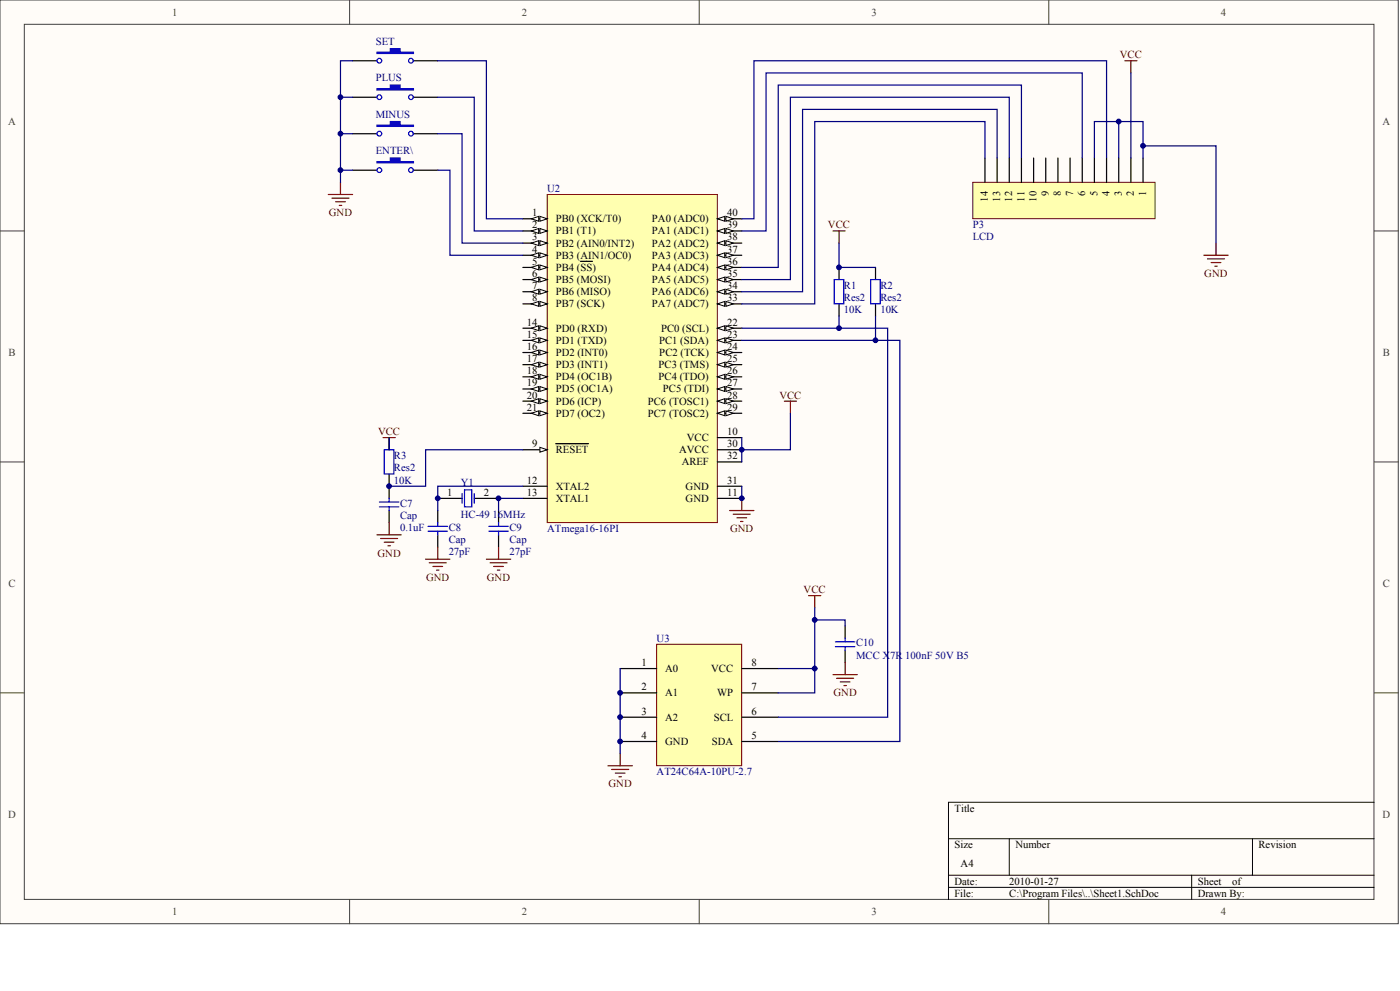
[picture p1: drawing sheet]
<svg xmlns="http://www.w3.org/2000/svg" width="840mm" height="594mm" viewBox="0 0 840 594" stroke-linecap="round" stroke-linejoin="round" font-family="sans-serif">
<g fill="#fffcf8" stroke="#404040" stroke-width=".6">
<path d="M0 0h839v554h-839z"/>
<path d="M15 15h809v524h-809z"/>
</g>
<path d="M210 0v15M419 0v15M629 0v15M0 138h15M824 138h15M0 277h15M824 277h15M0 415h15M824 415h15M210 539v15M419 539v15M629 539v15" fill="none" stroke="#404040" stroke-width=".6"/>
<path d="M824 481h-255v58M569 503h255M605 503v22M751 503v22M569 525h255M569 532h255M715 525v14" fill="none" stroke="#000" stroke-width=".6"/>
<path d="M328 117h102v196h-102z" fill="#ffffb0" stroke="#800000" stroke-width=".6"/>
<path d="M314 131h14" fill="none" stroke="#000" stroke-width=".73"/>
<g fill="#fffcf8" stroke="#000" stroke-width=".6">
<path d="M324 130l4 1-4 2z"/>
<path d="M319 131l4-1v3z"/>
</g>
<path d="M314 138h14" fill="none" stroke="#000" stroke-width=".73"/>
<g fill="#fffcf8" stroke="#000" stroke-width=".6">
<path d="M324 137l4 1-4 2z"/>
<path d="M319 138l4-1v3z"/>
</g>
<path d="M314 146h14" fill="none" stroke="#000" stroke-width=".73"/>
<g fill="#fffcf8" stroke="#000" stroke-width=".6">
<path d="M324 144l4 2-4 1z"/>
<path d="M319 146l4-2v3z"/>
</g>
<path d="M314 153h14" fill="none" stroke="#000" stroke-width=".73"/>
<g fill="#fffcf8" stroke="#000" stroke-width=".6">
<path d="M324 152l4 1-4 1z"/>
<path d="M319 153l4-1v2z"/>
</g>
<path d="M314 160h14" fill="none" stroke="#000" stroke-width=".73"/>
<g fill="#fffcf8" stroke="#000" stroke-width=".6">
<path d="M324 159l4 1-4 2z"/>
<path d="M319 160l4-1v3z"/>
</g>
<path d="M348 157h7M314 168h14" fill="none" stroke="#000" stroke-width=".73"/>
<g fill="#fffcf8" stroke="#000" stroke-width=".6">
<path d="M324 166l4 2-4 1z"/>
<path d="M319 168l4-2v3z"/>
</g>
<path d="M314 175h14" fill="none" stroke="#000" stroke-width=".73"/>
<g fill="#fffcf8" stroke="#000" stroke-width=".6">
<path d="M324 173l4 2-4 1z"/>
<path d="M319 175l4-2v3z"/>
</g>
<path d="M314 182h14" fill="none" stroke="#000" stroke-width=".73"/>
<g fill="#fffcf8" stroke="#000" stroke-width=".6">
<path d="M324 181l4 1-4 2z"/>
<path d="M319 182l4-1v3z"/>
</g>
<path d="M314 270h14" fill="none" stroke="#000" stroke-width=".73"/>
<path d="M324 268l4 2-4 1z" fill="#fffcf8" stroke="#000" stroke-width=".6"/>
<path d="M314 197h14M333 266h20" fill="none" stroke="#000" stroke-width=".73"/>
<g fill="#fffcf8" stroke="#000" stroke-width=".6">
<path d="M324 195l4 2-4 1z"/>
<path d="M319 197l4-2v3z"/>
</g>
<path d="M314 204h14" fill="none" stroke="#000" stroke-width=".73"/>
<g fill="#fffcf8" stroke="#000" stroke-width=".6">
<path d="M324 203l4 1-4 1z"/>
<path d="M319 204l4-1v2z"/>
</g>
<path d="M314 211h14" fill="none" stroke="#000" stroke-width=".73"/>
<g fill="#fffcf8" stroke="#000" stroke-width=".6">
<path d="M324 210l4 1-4 2z"/>
<path d="M319 211l4-1v3z"/>
</g>
<path d="M314 219h14" fill="none" stroke="#000" stroke-width=".73"/>
<g fill="#fffcf8" stroke="#000" stroke-width=".6">
<path d="M324 217l4 2-4 1z"/>
<path d="M319 219l4-2v3z"/>
</g>
<path d="M314 226h14" fill="none" stroke="#000" stroke-width=".73"/>
<g fill="#fffcf8" stroke="#000" stroke-width=".6">
<path d="M324 224l4 2-4 1z"/>
<path d="M319 226l4-2v3z"/>
</g>
<path d="M314 233h14" fill="none" stroke="#000" stroke-width=".73"/>
<g fill="#fffcf8" stroke="#000" stroke-width=".6">
<path d="M324 232l4 1-4 2z"/>
<path d="M319 233l4-1v3z"/>
</g>
<path d="M314 240h14" fill="none" stroke="#000" stroke-width=".73"/>
<g fill="#fffcf8" stroke="#000" stroke-width=".6">
<path d="M324 239l4 1-4 2z"/>
<path d="M319 240l4-1v3z"/>
</g>
<path d="M314 248h14" fill="none" stroke="#000" stroke-width=".73"/>
<g fill="#fffcf8" stroke="#000" stroke-width=".6">
<path d="M324 246l4 2-4 1z"/>
<path d="M319 248l4-2v3z"/>
</g>
<path d="M430 197h15M314 291h14M314 299h14M430 299h15" fill="none" stroke="#000" stroke-width=".73"/>
<g fill="#fffcf8" stroke="#000" stroke-width=".6">
<path d="M430 197l5-2v3z"/>
<path d="M435 195l5 2-5 1z"/>
</g>
<path d="M430 204h15" fill="none" stroke="#000" stroke-width=".73"/>
<g fill="#fffcf8" stroke="#000" stroke-width=".6">
<path d="M430 204l5-1v2z"/>
<path d="M435 203l5 1-5 1z"/>
</g>
<path d="M430 211h15" fill="none" stroke="#000" stroke-width=".73"/>
<g fill="#fffcf8" stroke="#000" stroke-width=".6">
<path d="M430 211l5-1v3z"/>
<path d="M435 210l5 1-5 2z"/>
</g>
<path d="M430 219h15" fill="none" stroke="#000" stroke-width=".73"/>
<g fill="#fffcf8" stroke="#000" stroke-width=".6">
<path d="M430 219l5-2v3z"/>
<path d="M435 217l5 2-5 1z"/>
</g>
<path d="M430 226h15" fill="none" stroke="#000" stroke-width=".73"/>
<g fill="#fffcf8" stroke="#000" stroke-width=".6">
<path d="M430 226l5-2v3z"/>
<path d="M435 224l5 2-5 1z"/>
</g>
<path d="M430 233h15" fill="none" stroke="#000" stroke-width=".73"/>
<g fill="#fffcf8" stroke="#000" stroke-width=".6">
<path d="M430 233l5-1v3z"/>
<path d="M435 232l5 1-5 2z"/>
</g>
<path d="M430 240h15" fill="none" stroke="#000" stroke-width=".73"/>
<g fill="#fffcf8" stroke="#000" stroke-width=".6">
<path d="M430 240l5-1v3z"/>
<path d="M435 239l5 1-5 2z"/>
</g>
<path d="M430 248h15" fill="none" stroke="#000" stroke-width=".73"/>
<g fill="#fffcf8" stroke="#000" stroke-width=".6">
<path d="M430 248l5-2v3z"/>
<path d="M435 246l5 2-5 1z"/>
</g>
<path d="M430 182h15M430 277h15M430 270h15M430 291h15" fill="none" stroke="#000" stroke-width=".73"/>
<g fill="#fffcf8" stroke="#000" stroke-width=".6">
<path d="M430 182l5-1v3z"/>
<path d="M435 181l5 1-5 2z"/>
</g>
<path d="M430 175h15" fill="none" stroke="#000" stroke-width=".73"/>
<g fill="#fffcf8" stroke="#000" stroke-width=".6">
<path d="M430 175l5-2v3z"/>
<path d="M435 173l5 2-5 1z"/>
</g>
<path d="M430 168h15" fill="none" stroke="#000" stroke-width=".73"/>
<g fill="#fffcf8" stroke="#000" stroke-width=".6">
<path d="M430 168l5-2v3z"/>
<path d="M435 166l5 2-5 1z"/>
</g>
<path d="M430 160h15" fill="none" stroke="#000" stroke-width=".73"/>
<g fill="#fffcf8" stroke="#000" stroke-width=".6">
<path d="M430 160l5-1v3z"/>
<path d="M435 159l5 1-5 2z"/>
</g>
<path d="M430 153h15" fill="none" stroke="#000" stroke-width=".73"/>
<g fill="#fffcf8" stroke="#000" stroke-width=".6">
<path d="M430 153l5-1v2z"/>
<path d="M435 152l5 1-5 1z"/>
</g>
<path d="M430 146h15" fill="none" stroke="#000" stroke-width=".73"/>
<g fill="#fffcf8" stroke="#000" stroke-width=".6">
<path d="M430 146l5-2v3z"/>
<path d="M435 144l5 2-5 1z"/>
</g>
<path d="M430 138h15" fill="none" stroke="#000" stroke-width=".73"/>
<g fill="#fffcf8" stroke="#000" stroke-width=".6">
<path d="M430 138l5-1v3z"/>
<path d="M435 137l5 1-5 2z"/>
</g>
<path d="M430 131h15" fill="none" stroke="#000" stroke-width=".73"/>
<g fill="#fffcf8" stroke="#000" stroke-width=".6">
<path d="M430 131l5-1v3z"/>
<path d="M435 130l5 1-5 2z"/>
</g>
<path d="M430 262h15" fill="none" stroke="#000" stroke-width=".73"/>
<path d="M394 386h51v73h-51z" fill="#ffffb0" stroke="#800000" stroke-width=".6"/>
<g fill="none" stroke="#000" stroke-width=".73">
<path d="M211 36h15M248 36h15M211 58h15M248 58h15M211 80h15M248 80h15M211 102h15M248 102h15M503 160v8M525 160v8M503 182v7M525 182v7"/>
<path d="M233 262v8M233 284v15M263 299h14M284 299h15M233 306v7M263 306v7M299 306v7M263 321v7M299 321v7M507 375v8M507 390v7M372 401h22"/>
<path d="M372 415h22M445 401h22M445 415h22M372 430h22M445 430h22M372 445h22M445 445h22"/>
</g>
<g fill="none" stroke="#800000" stroke-width=".73">
<path d="M197 117h14M199 119h10M204 109v8M201 121h6M203 123h2M500 138h7M503 138v8M470 240h8M474 240v8M230 262h7M233 262v8M445 299v7"/>
<path d="M233 313v8M438 306h14M440 308h10M442 310h6M444 313h2M226 321h15M228 323h10M230 325h6M233 327h1M255 335h15M257 337h11M260 340h5"/>
<path d="M263 328v7M292 335h14M294 337h10M296 340h6M299 328v7M262 342h1M298 342h2M485 357h7M489 357v7M507 397v7M500 404h14M502 407h10"/>
<path d="M504 409h6M506 411h2M365 459h14M372 452v7M367 461h10M369 463h6M371 466h2"/>
</g>
<g fill="none" stroke="#000080" stroke-width=".73">
<path d="M211 36h-7v73M263 36h29v95h22M204 58h7M263 58h21v80h30M204 80h7M263 80h14v66h37M204 102h7M263 102h7v51h44M503 146v14h22M445 197h87v233h-65M503 189v8M525 189v15"/>
<path d="M445 204h95v241h-73M474 248v22h-29M233 262v8M314 270h-59v21h-22M445 262v15M314 299h-15v7M314 291h-51v15M445 291v8M489 364v51h-22M489 372h18v3M372 401v51M467 401h22"/>
</g>
<g fill="none" stroke="#00f" stroke-width=".73">
<path d="M500 168h6v14h-6zM522 168h6v14h-6zM230 270h6v14h-6zM233 299v2M277 296v6M279 294h4v10h-4zM284 296v6M228 301h11M228 304h11M233 304v2M257 316h11M257 318h11"/>
<path d="M263 313v3M263 318v3M293 316h12M293 318h12M299 313v3M299 318v3M501 385h12M501 388h12M507 383v2M507 388v2"/>
<circle cx="227" cy="36" r="1.4"/>
<circle cx="246" cy="36" r="1.4"/>
<circle cx="227" cy="58" r="1.4"/>
<circle cx="246" cy="58" r="1.4"/>
<circle cx="227" cy="80" r="1.4"/>
<circle cx="246" cy="80" r="1.4"/>
<circle cx="227" cy="102" r="1.4"/>
<circle cx="246" cy="102" r="1.4"/>
</g>
<g fill="#00f" stroke="#00f" stroke-width=".73">
<path d="M226 31h8v-2h6v2h8v1h-22z" fill-rule="evenodd"/>
<path d="M226 53h8v-2h6v2h8v1h-22z" fill-rule="evenodd"/>
<path d="M226 75h8v-2h6v2h8v1h-22z" fill-rule="evenodd"/>
<path d="M226 97h8v-2h6v2h8v1h-22z" fill-rule="evenodd"/>
</g>
<path d="M583 109h110v22h-110z" fill="#ffffb0" stroke="#800000" stroke-width=".6"/>
<g fill="none" stroke="#000" stroke-width=".73">
<path d="M591 95v14M598 95v14M605 95v14M613 95v14M620 95v14M627 95v14M634 95v14M642 95v14M649 95v14M656 95v14M664 95v14M671 95v14"/>
<path d="M678 95v14M686 95v14"/>
</g>
<path d="M675 36h7M678 36v8M722 153h15M724 155h10M726 157h6M729 160h1M729 146v7" fill="none" stroke="#800000" stroke-width=".73"/>
<path d="M678 44v51M671 73h-15v22M591 95v-22h-102v109h-44M598 95v-29h-117v109h-36M605 95v-37h-131v110h-29M613 95v-44h-146v109h-22M649 95v-51h-190v94h-14M664 95v-59h-212v95h-7M686 95v-8h43v59M686 87v-14h-15v22" fill="none" stroke="#000080" stroke-width=".73"/>
<g fill="#000080" stroke="#000080" stroke-width=".6">
<circle cx="204" cy="102" r="1.4"/>
<circle cx="204" cy="80" r="1.4"/>
<circle cx="204" cy="58" r="1.4"/>
<circle cx="233" cy="291" r="1.4"/>
<circle cx="262" cy="299" r="1.4"/>
<circle cx="299" cy="299" r="1.4"/>
<circle cx="372" cy="444" r="1.4"/>
<circle cx="372" cy="430" r="1.4"/>
<circle cx="372" cy="415" r="1.4"/>
<circle cx="445" cy="299" r="1.4"/>
<circle cx="445" cy="270" r="1.4"/>
<circle cx="489" cy="401" r="1.4"/>
<circle cx="489" cy="372" r="1.4"/>
<circle cx="503" cy="197" r="1.4"/>
<circle cx="503" cy="160" r="1.4"/>
<circle cx="525" cy="204" r="1.4"/>
<circle cx="671" cy="73" r="1.4"/>
<circle cx="685" cy="87" r="1.4"/>
</g>
<g font-size="6.4" fill="#404040">
<text x="103" y="9">1</text>
<text x="313" y="9">2</text>
<text x="523" y="9">3</text>
<text x="732" y="9">4</text>
<text x="5" y="75">A</text>
<text x="829" y="75">A</text>
<text x="5" y="213">B</text>
<text x="829" y="213">B</text>
<text x="5" y="352">C</text>
<text x="829" y="352">C</text>
<text x="5" y="490">D</text>
<text x="829" y="490">D</text>
<text x="103" y="549">1</text>
<text x="313" y="549">2</text>
<text x="523" y="549">3</text>
<text x="732" y="549">4</text>
</g>
<g font-size="6.4" fill="#000080">
<text x="225" y="27">SET</text>
<text x="225" y="49">PLUS</text>
<text x="225" y="71">MINUS</text>
<text x="225" y="92">ENTER\</text>
<text x="328" y="115">U2</text>
<text x="583" y="137">P3</text>
<text x="583" y="144">LCD</text>
<text x="506" y="173">R1</text>
<text x="528" y="173">R2</text>
<text x="506" y="181">Res2</text>
<text x="528" y="181">Res2</text>
<text x="506" y="188">10K</text>
<text x="528" y="188">10K</text>
<text x="236" y="275">R3</text>
<text x="236" y="283">Res2</text>
<text x="236" y="290">10K</text>
<text x="276" y="291">Y1</text>
<text x="240" y="304">C7</text>
<text x="240" y="311">Cap</text>
<text x="276" y="310">HC-49 16MHz</text>
<text x="240" y="318">0.1uF</text>
<text x="269" y="318">C8</text>
<text x="306" y="318">C9</text>
<text x="328" y="319">ATmega16-16PI</text>
<text x="269" y="326">Cap</text>
<text x="306" y="326">Cap</text>
<text x="269" y="333">27pF</text>
<text x="306" y="333">27pF</text>
<text x="394" y="385">U3</text>
<text x="513" y="388">C10</text>
<text x="513" y="395">MCC X7R 100nF 50V B5</text>
<text x="394" y="465">AT24C64A-10PU-2.7</text>
</g>
<g font-size="6.4" fill="#800000">
<text x="672" y="35">VCC</text>
<text x="197" y="130">GND</text>
<text x="497" y="137">VCC</text>
<text x="722" y="166">GND</text>
<text x="467" y="239">VCC</text>
<text x="227" y="261">VCC</text>
<text x="438" y="319">GND</text>
<text x="226" y="334">GND</text>
<text x="256" y="348">GND</text>
<text x="292" y="348">GND</text>
<text x="482" y="355">VCC</text>
<text x="500" y="417">GND</text>
<text x="365" y="472">GND</text>
</g>
<g font-size="6.4">
<text x="319" y="130">1</text>
<text x="436" y="130">40</text>
<text x="319" y="137">2</text>
<text x="333" y="133">PB0 (XCK/T0)</text>
<text x="391" y="133">PA0 (ADC0)</text>
<text x="436" y="137">39</text>
<text x="333" y="141">PB1 (T1)</text>
<text x="391" y="141">PA1 (ADC1)</text>
<text x="319" y="144">3</text>
<text x="333" y="148">PB2 (AIN0/INT2)</text>
<text x="391" y="148">PA2 (ADC2)</text>
<text x="436" y="144">38</text>
<text x="319" y="151">4</text>
<text x="333" y="155">PB3 (AIN1/OC0)</text>
<text x="391" y="155">PA3 (ADC3)</text>
<text x="436" y="151">37</text>
<text x="319" y="159">5</text>
<text x="436" y="159">36</text>
<text x="319" y="166">6</text>
<text x="333" y="162">PB4 (SS)</text>
<text x="391" y="162">PA4 (ADC4)</text>
<text x="436" y="166">35</text>
<text x="319" y="173">7</text>
<text x="333" y="170">PB5 (MOSI)</text>
<text x="391" y="170">PA5 (ADC5)</text>
<text x="436" y="173">34</text>
<text x="333" y="177">PB6 (MISO)</text>
<text x="391" y="177">PA6 (ADC6)</text>
<text x="319" y="181">8</text>
<text x="333" y="184">PB7 (SCK)</text>
<text x="391" y="184">PA7 (ADC7)</text>
<text x="436" y="181">33</text>
<text x="316" y="195">14</text>
<text x="436" y="195">22</text>
<text x="316" y="202">15</text>
<text x="333" y="199">PD0 (RXD)</text>
<text x="397" y="199">PC0 (SCL)</text>
<text x="436" y="202">23</text>
<text x="316" y="210">16</text>
<text x="333" y="206">PD1 (TXD)</text>
<text x="395" y="206">PC1 (SDA)</text>
<text x="436" y="210">24</text>
<text x="333" y="213">PD2 (INT0)</text>
<text x="395" y="213">PC2 (TCK)</text>
<text x="316" y="217">17</text>
<text x="333" y="221">PD3 (INT1)</text>
<text x="395" y="221">PC3 (TMS)</text>
<text x="436" y="217">25</text>
<text x="316" y="224">18</text>
<text x="333" y="228">PD4 (OC1B)</text>
<text x="395" y="228">PC4 (TDO)</text>
<text x="436" y="224">26</text>
<text x="316" y="232">19</text>
<text x="436" y="232">27</text>
<text x="316" y="239">20</text>
<text x="333" y="235">PD5 (OC1A)</text>
<text x="398" y="235">PC5 (TDI)</text>
<text x="436" y="239">28</text>
<text x="333" y="243">PD6 (ICP)</text>
<text x="388" y="243">PC6 (TOSC1)</text>
<text x="316" y="246">21</text>
<text x="333" y="250">PD7 (OC2)</text>
<text x="388" y="250">PC7 (TOSC2)</text>
<text x="436" y="246">29</text>
<text x="436" y="261">10</text>
<text x="319" y="268">9</text>
<text x="412" y="264">VCC</text>
<text x="436" y="268">30</text>
<text x="333" y="272">RESET</text>
<text x="407" y="272">AVCC</text>
<text x="436" y="275">32</text>
<text x="409" y="279">AREF</text>
<text x="316" y="290">12</text>
<text x="333" y="294">XTAL2</text>
<text x="411" y="294">GND</text>
<text x="436" y="290">31</text>
<text x="268" y="297">1</text>
<text x="290" y="297">2</text>
<text x="316" y="297">13</text>
<text x="436" y="297">11</text>
<text x="333" y="301">XTAL1</text>
<text x="411" y="301">GND</text>
<text x="385" y="399">1</text>
<text x="451" y="399">8</text>
<text x="399" y="403">A0</text>
<text x="426" y="403">VCC</text>
<text x="385" y="414">2</text>
<text x="451" y="414">7</text>
<text x="399" y="417">A1</text>
<text x="430" y="417">WP</text>
<text x="385" y="428">3</text>
<text x="451" y="428">6</text>
<text x="399" y="432">A2</text>
<text x="428" y="432">SCL</text>
<text x="385" y="443">4</text>
<text x="451" y="443">5</text>
<text x="399" y="447">GND</text>
<text x="427" y="447">SDA</text>
<text x="572" y="487">Title</text>
<text x="572" y="509">Size</text>
<text x="609" y="509">Number</text>
<text x="755" y="509">Revision</text>
<text x="576" y="519">A4</text>
<text x="572" y="530">Date:</text>
<text x="605" y="530">2010-01-27</text>
<text x="718" y="530">Sheet</text>
<text x="739" y="530">of</text>
<text x="572" y="538">File:</text>
<text x="605" y="538">C:\Program Files\..\Sheet1.SchDoc</text>
<text x="718" y="538">Drawn By:</text>
</g>
<g font-size="6.3">
<text x="629" y="118" transform="rotate(-90 629 118)">9</text>
<text x="636" y="118" transform="rotate(-90 636 118)">8</text>
<text x="644" y="118" transform="rotate(-90 644 118)">7</text>
<text x="651" y="118" transform="rotate(-90 651 118)">6</text>
<text x="658" y="118" transform="rotate(-90 658 118)">5</text>
<text x="665" y="118" transform="rotate(-90 665 118)">4</text>
<text x="673" y="118" transform="rotate(-90 673 118)">3</text>
<text x="680" y="118" transform="rotate(-90 680 118)">2</text>
<text x="687" y="118" transform="rotate(-90 687 118)">1</text>
<text x="592" y="121" transform="rotate(-90 592 121)">14</text>
<text x="600" y="121" transform="rotate(-90 600 121)">13</text>
<text x="607" y="121" transform="rotate(-90 607 121)">12</text>
<text x="614" y="121" transform="rotate(-90 614 121)">11</text>
<text x="622" y="121" transform="rotate(-90 622 121)">10</text>
</g>
</svg>
